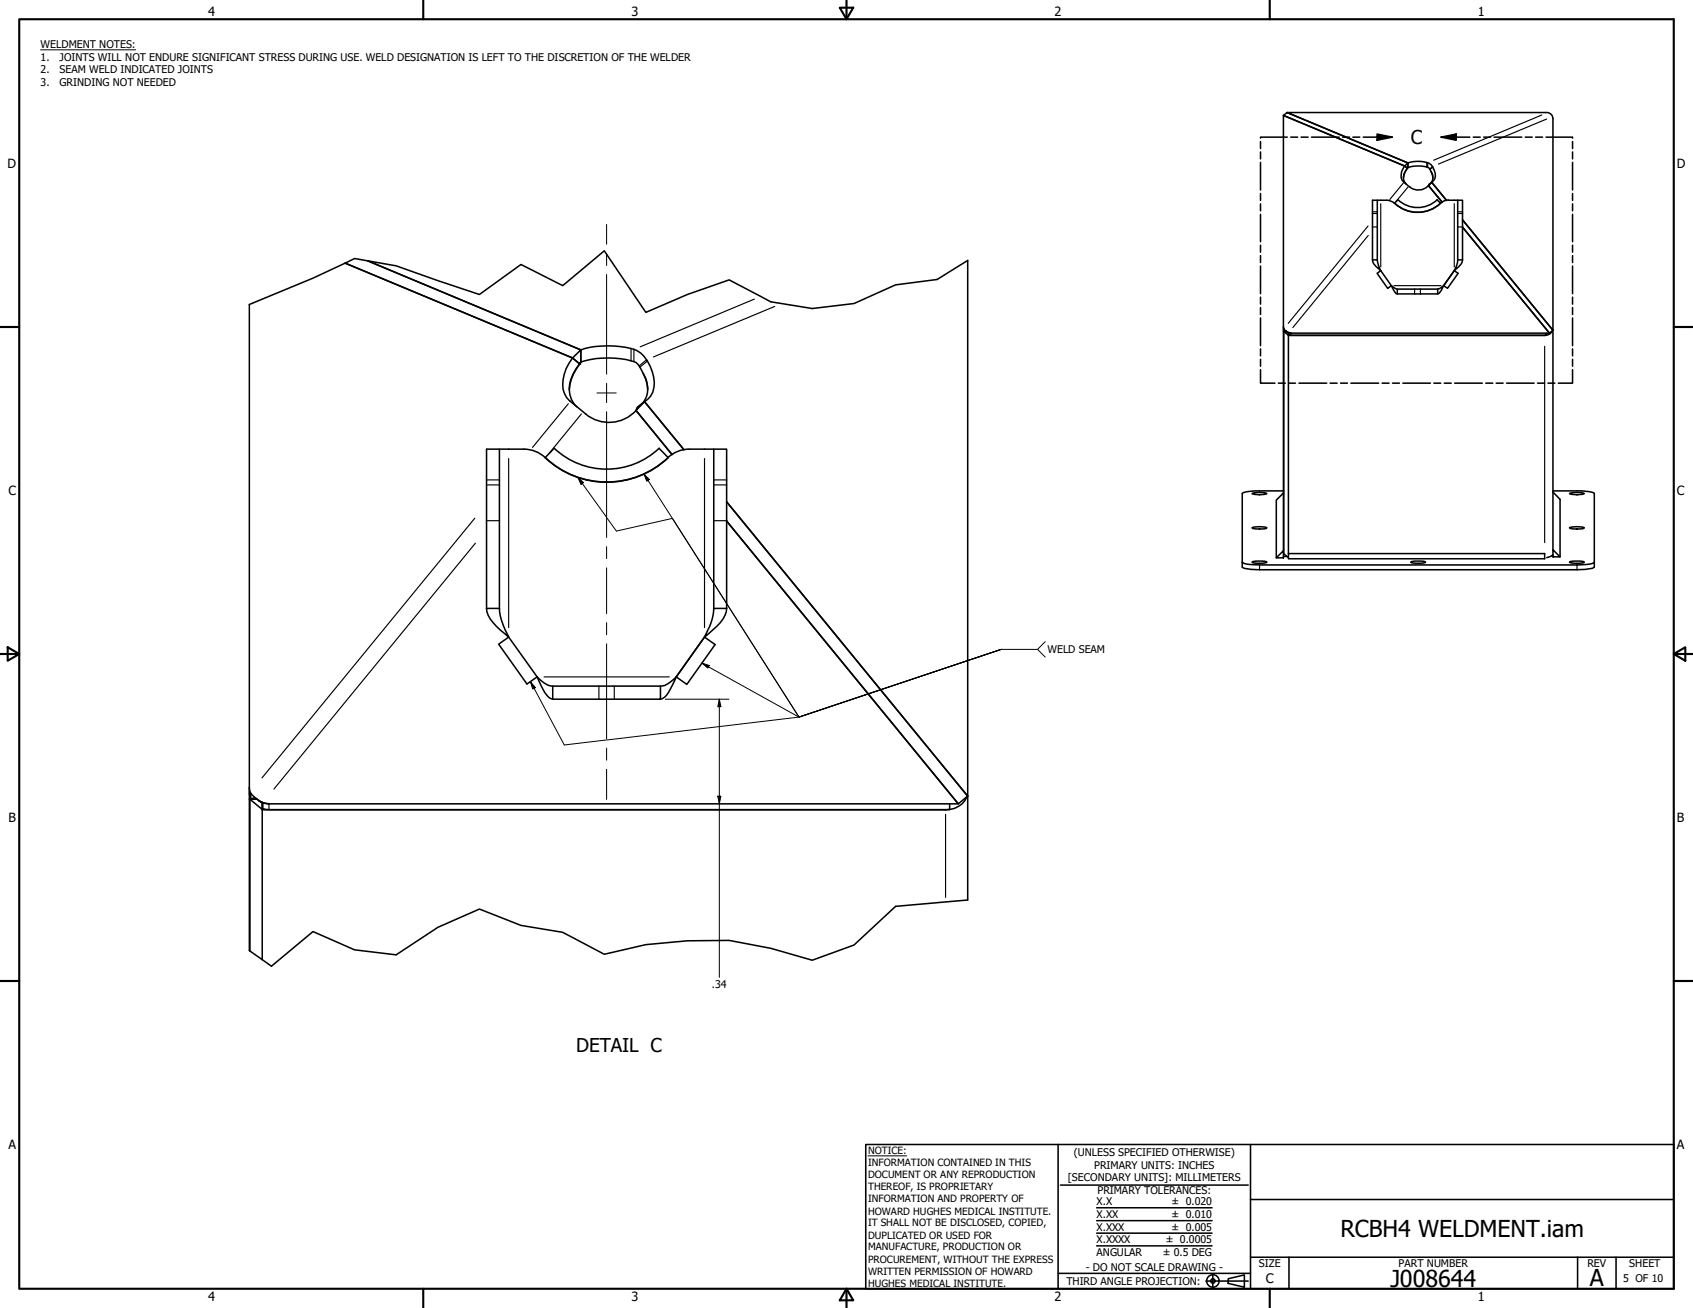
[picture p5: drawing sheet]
<svg xmlns="http://www.w3.org/2000/svg" width="559mm" height="432mm" viewBox="0 0 559 432" stroke-linecap="round" stroke-linejoin="round" font-family="sans-serif">
<!-- layer: Visible (ANSI) -->
<g fill="none" stroke="#000" stroke-width=".51">
<path d="M463.6 54.8a4 4 0 0 0 1.3 6.7 4.6 4.6 0 0 0 6.6-.2M463.6 54.8l-40-16.7v69.8M463.6 54.8l-40-16.7 1.2-1 39.9 16.7v1.5M463.6 54.8l.9 .7M464.5 55.5a3.9 3.9 0 0 0-.3 5.3M464.5 55.5l-1.1 2.2-.2 1M464.7 53.8l-39.9-16.7h85.3a2.1 2.1 0 0 1 2.5 2v69.9l-29.9-36.4 29.9 36.4M464.7 53.8a9.2 9.2 0 0 1 7.7 .6l.5 .8a3.4 3.4 0 0 1-.3 5M464.7 55.3a10.2 10.2 0 0 1 6.9 .1l.4 .5a3.8 3.8 0 0 1 .4 4.4M464.7 53.8v1.5M464.7 55.3l-.2 .2M464.7 53.8l-1.1 1"/>
<path d="M464.7 55.2l-.2 .3M472.4 56.7l.5 2M454.6 66.1h3M457.7 66.1l1.4 .3 1.2 .7M461.4 66l-1.1 1.1a11 11 0 0 0 15.2 0M461.4 65.9a9.4 9.4 0 0 0 13 0M471.5 61.3l4.5 5.4M471.7 60.9l.9-.7-1.1 1.1zM472.6 60.2l4.9 6M474.3 66l1.2 1.1M478.1 66.1h3M478.1 66l-1.4 .3-1.2 .8"/>
<path d="M319.4 86v211.1M453 85.8a6 6 0 0 0 2.7 3.5l-.7-1.7-.4-1.8M453 85.8h1.6M453 85.8v-19.7h1.6v19.7M454.5 90.2l1.2-.9 3.5 5-1.2 .9zM459.2 94.3l1.3 2.3 .7 .4M459.2 94.3l2 1.1M474.5 95.4h-13.3v1.6M474.5 95.4v1.6h-13.3M474.5 95.4l2-1.1-1 1.9-1 .8M480 89.3l1.3 .9-3.5 5-1.3-.9zM480 89.3l-3.5 5"/>
<path d="M481.1 85.8h1.6M481.1 85.8l-.3 1.8-.8 1.7a6 6 0 0 0 2.7-3.5M481.1 85.8v-19.7h1.6v19.7M82.3 100.5v163.3M189 118.2a14 14 0 0 0-3.1 10.4 6.4 6.4 0 0 0 2.4 3.9 40.7 40.7 0 0 0 7.3 5.7 12.1 12.1 0 0 0 14.3-2.7l11.9 14.6M189 118.2l2.3 1.9M191.7 115.5a30 30 0 0 1 18.7 .3 13 13 0 0 1 5.1 13.7l-1.6 2.3-1.2 .8M191.7 115.5v4a30.2 30.2 0 0 1 18.2 .1 15.5 15.5 0 0 1 3.9 8.9 7.3 7.3 0 0 1-1.6 4.5M191.7 115.5l-70.4-29.4 70.4 29.4-2.7 2.7-75.1-31.3 75.1 31.3M191.7 115.5v4l-.4 .6 .4-.7M423.6 107.9a2.37 2.37 0 0 0 1.7 2l-.9-.7-.6 .1 .1-.6M423.6 107.9v1.5h1h-.9l1.6 1.3v-.9v.9"/>
<path d="M423.6 109.4v72.4M423.7 108.3l.1 1M423.7 109.4v73.4l1.6 1.3M425.4 109.8l.7 .1M510.3 110v.7l-85-.1M512.4 109.1a2.58 2.58 0 0 1-2.6 1.6h-84.5v72.1M512.6 109l-1.2 1-28.7-35 28.7 35h-85.3M512.6 109v72.5M191.3 120.1a16 16 0 0 0-3.4 8.5M191.3 120.1a11.4 11.4 0 0 0-2.7 11.7l.8 1.4 1 1.1M210.4 134.5l2.3-1.9-2.8 2.9zM212.3 123.3l.8 1.8 .7 3.5"/>
<path d="M212.7 132.6l13 15.9M164.8 148.3h8.1a10.2 10.2 0 0 1 7.1 2.8M182.9 148l-2.9 3.1M182.9 148a25.2 25.2 0 0 0 34.7 0M217.6 148l2.9 3.1a29.5 29.5 0 0 1-40.6 0M235.6 148.3h-8.1a11.4 11.4 0 0 0-8.6 4.2 29.4 29.4 0 0 1-38.9-1.4M239.8 165.7l79.6 97.1-3.1 2.6-76.5-93.4 76.5 93.4h-227.5l-2.1-.4M413.3 162.9a8 8 0 0 1 4.8 0 8 8 0 0 1-4.8 0zM413.3 174.2a8 8 0 0 1 4.8 0 8 8 0 0 1-4.8 0zM423.6 162.1l-10.7 .1a4 4 0 0 0-2.9 .7v24.3a11.5 11.5 0 0 0 5.7 .9l107.7-.1a4 4 0 0 0 2.8-.8v-24.3a10.1 10.1 0 0 0-5.7-.8h-7.9M423.6 162.8l-2.3 2.3v19M512.6 162.4l2.3 2.4v19"/>
<path d="M518 162.9a8 8 0 0 1 4.9 0 8 8 0 0 1-4.9 0zM518 174.2a8 8 0 0 1 4.9 0 8 8 0 0 1-4.9 0zM410 185.6a4 4 0 0 0 2.9 .8h110.5a4 4 0 0 0 2.8-.8M413.3 185.6a8 8 0 0 1 4.8 0 8 8 0 0 1-4.8 0zM421.3 184.1l2.3-2.3v2.3zM423.6 183.7h1.2M425.3 182.8h84.5v1.7h-84.5zM465.6 185.6a8 8 0 0 1 4.9 0 8 8 0 0 1-4.9 0zM512.1 183.5h.5v-.3l-2.1 .9M512.6 181.5l2.3 2.3h-2.3zM518 185.6a8 8 0 0 1 4.9 0 8 8 0 0 1-4.9 0zM160.6 200.9a10.9 10.9 0 0 0 4.5 7.1l2.8 2.3a23.3 23.3 0 0 1-3.1-9.4"/>
<path d="M160.6 200.9h4.2M160.6 200.9v-52.6h4.2v52.6M164.6 212.7l3.3-2.4 9.4 13.2-3.4 2.3zM232.5 210.3l3.5 2.5-9.3 13.1-3.5-2.4zM232.5 210.3l-9.3 13.2M235.6 200.9h4.2M235.6 200.9a21 21 0 0 1-3.1 9.4l2.8-2.4a10.4 10.4 0 0 0 4.5-7M235.6 200.9v-52.6h4.2v52.6M177.3 223.5l1.3 2.8a7 7 0 0 0 3.8 4.5M177.3 223.5a8.2 8.2 0 0 0 5.1 3M218 226.5h-35.6v4.3M218 226.5v4.3h-35.6"/>
<path d="M218 226.5a8.5 8.5 0 0 0 5.2-3l-2 4a5.4 5.4 0 0 1-3.2 3.3M82.3 260a3.5 3.5 0 0 0 2 3.4l2.4 1.6-1.1-.5-1.3-1.1M82.4 261l.3 2.7M82.5 263.8l4.1 3.4v-2.3v2.4M82.8 261.9l-.1 1.8M84.2 263.3l-1.5 .4M86.7 265v2l2.1 .3h224.6v-1.9M86.8 265l2 .3M319.1 263a7.2 7.2 0 0 1-7 4.3h-225.5v49.5M82.3 313.8v-50h2.5h-2.3v50.1"/>
</g>
<!-- layer: Visible Narrow (ANSI) -->
<g fill="none" stroke="#000" stroke-width=".38">
<path d="M508.9 38l-35.7 14.9M510.5 39.3l-35.7 14.9M470.9 53.7v1.4M471.2 53.8v1.4M472.8 55.1l-.9 .7M472.9 55.2l-.8 .7M451.5 74.6l-26.3 32.1M451.6 77.7l-24.9 30.4M453.1 69.9h1.4M453.1 70.5h1.4M453.1 74.9h1.4M455.7 67.2v20.9"/>
<path d="M463.2 60.5l-4.5 5.3M464.8 61.7l-4 4.8M480 67.2v20.9M481.2 69.9h1.5M481.2 70.5h1.5M481.2 74.9h1.5M249 98.7l-37.7 15.8M460.1 94.3h15.5M466.9 95.5v1.5M468.8 95.5v1.5M208.3 115.3v3.6M209.2 115.6v3.5"/>
<path d="M213.3 118.9l-2.2 1.8M213.6 119.3l-2.3 1.8M255.7 101.2l-40.1 16.7M426.1 110v.7M509.8 110.7h.1M509.8 114.3v64.8M187.6 133.3l-11.8 14.4M191.9 136.7l-10.5 12.8M160.8 158.4h3.9M167.9 151.4v55.8M232.5 151.4v55.8M235.8 158.4h3.8"/>
<path d="M156.7 171.1l-70.2 85.7M156.9 179.3l-66.5 81.2M160.8 160.1h3.9M160.8 171.9h3.9M235.8 160.1h3.8M235.8 171.9h3.8M415.7 186.6v1.4M520.5 186.6v1.4M179.6 223.5h41.3M197.7 226.8v3.8M202.8 226.8v3.8M88.8 265.4v1.7"/>
<path d="M312.1 267.3h.1M312.1 268.9v27.3"/>
</g>
<!-- layer: Break Line (ANSI) -->
<path d="M319.4 86l-10.1 6.3-13.7 1.7-13.7 6.2-13.8 1.7-13.7-2.3-13.7-7.2-13.8 4.8-13.7 5.9-13.7-20.3-13.8 11.5-13.7-7-13.8 9.9-27.5-9.4-13.7-2.5-13.7 6.5-21 8.7M319.4 297.1l-23.8 2.1-13.7 12.8-13.8 5-13.7-3.9-13.7-2.6-13.8 .1-13.7 1.2-13.7 3.2-13.8-7.2-13.7-2.3-13.8-5.4-13.7 6-13.8 9.1-13.7-1.6-13.7-6.1-13.7 11.5-7.3-5.2" fill="none" stroke="#000" stroke-width=".51"/>
<!-- layer: Visible (ANSI) -->
<circle cx="191.3" cy="120.1" r=".25" fill="#000"/>
<!-- layer: Detail Boundary (ANSI) -->
<g fill="none" stroke="#000" stroke-width=".51">
<path d="M416.1 46.7v2.3M416.1 50.2v2.3M416.1 53.6v9.1M424.9 45.3h-8.8v.3M426 45.3h2.3M429.5 45.3h2.2M432.9 45.3h9.1M443.2 45.3h2.3M446.5 45.3h2.3M450 45.3h9.5M454.5 44.3l5 1-5 1zM475.6 45.3l5-1v2z"/>
<path d="M475.6 45.3h9.5M486.3 45.3h2.3M489.7 45.3h2.3M493.1 45.3h9.2M503.4 45.3h2.3M506.9 45.3h2.2M510.3 45.3h8.7v.3M519 46.7v2.3M519 50.2v2.3M519 53.6v9.1M416.1 63.9v2.3M416.1 67.3v2.3"/>
<path d="M416.1 70.7v9.1M519 63.9v2.3M519 67.3v2.3M519 70.7v9.1M416.1 81v2.2M416.1 84.4v2.3M416.1 87.8v9.2M416.1 98.1v2.3M519 81v2.2M519 84.4v2.3M519 87.8v9.2M519 98.1v2.3"/>
<path d="M416.1 101.5v2.3M416.1 105v9.1M416.1 115.2v2.3M416.1 118.6v2.3M519 101.5v2.3M519 105v9.1M519 115.2v2.3M519 118.6v2.3M416.1 122v4.5h4.7M422 126.5h2.2M425.4 126.5h2.2M428.8 126.5h9.1"/>
<path d="M439 126.5h2.3M442.5 126.5h2.3M445.9 126.5h9.1M456.2 126.5h2.3M459.6 126.5h2.3M463 126.5h9.1M473.3 126.5h2.3M476.7 126.5h2.3M480.1 126.5h9.2M490.4 126.5h2.3M493.8 126.5h2.3M497.3 126.5h9"/>
<path d="M507.5 126.5h2.3M510.9 126.5h2.3M519 122v4.5h-4.7"/>
</g>
<g fill="#000">
<path d="M454.5 44.3l5 1-5 1z" fill-rule="evenodd"/>
<path d="M475.6 45.3l5-1v2z" fill-rule="evenodd"/>
</g>
<!-- layer: Border (ANSI) -->
<g fill="none" stroke="#000" stroke-width=".7">
<path d="M6.3 6.3h546.1v419.1h-546.1zM139.7 0v6.3M277.2 2.5h4.4l-2.2 3.8zM279.4 0v6.3M419.1 0v6.3M0 107.9h6.3M552.4 107.9h6.4M0 215.9h6.3M2.5 213.7l3.8 2.2-3.8 2.2zM552.4 215.9l3.9-2.2v4.4zM552.4 215.9h6.4M0 323.8h6.3"/>
<path d="M552.4 323.8h6.4M139.7 425.4v6.4M279.4 425.4l2.2 3.9h-4.4zM279.4 425.4v6.4M419.1 425.4v6.4"/>
</g>
<!-- layer: Title (ANSI) -->
<g fill="none" stroke="#000" stroke-width=".51">
<path d="M285.8 377.8h266.6v47.6h-266.6zM349.2 377.8v47.6M412.7 377.8v47.6M350 391.2h62M361.9 398.7h38.1M412.7 396h139.7M361.9 411.3h38.1M361.9 407.1h38.1M361.9 403h38.1M412.7 415h139.7M425.4 415v10.4M520.7 415v10.4"/>
<path d="M533.4 415v10.4M349.2 420.4h63.5M398 422.9h14M400.3 420.6v4.6M405.4 422.1l5.3-1.2v4l-5.3-1.2z"/>
<circle cx="400.3" cy="422.9" r="2.06"/>
<circle cx="400.3" cy="422.9" r=".73"/>
</g>
<path d="M286.5 381.6h12.8" fill="none" stroke="#000" stroke-width=".33"/>
<!-- layer: Dimension (ANSI) -->
<path d="M219.6 230.8h21M237.4 230.8l.5 2.5h-1zM237.4 230.8v91.8M236.9 262.8h1l-.5 2.6z" fill="none" stroke="#000" stroke-width=".33"/>
<g fill="#000">
<path d="M237.4 230.8l.5 2.5h-1z" fill-rule="evenodd"/>
<path d="M236.9 262.8h1l-.5 2.6z" fill-rule="evenodd"/>
</g>
<!-- layer: Symbol (ANSI) -->
<g fill="none" stroke="#000" stroke-width=".33">
<path d="M13.4 16.4h31.4M190.8 157.6l1.8 1.7-.8 .7zM190.8 157.6l9.4 13.1M212.5 156.5l1.8 1.8-.8 .6zM212.5 156.5l51.2 80.2 66.8-22.3M200.3 171l3.2 4.3 18.4-4.2 41.8 65.6 66.8-22.3M231.6 218.9l2.5 .8-.5 .8zM330.5 214.4l-66.8 22.3-32.1-17.8M330.5 214.4l-66.8 22.3-63.4 7.6M330.5 214.4h12M345 211.8l-2.5 2.6 2.5 2.5M175.1 225l1.6 2-.9 .5z"/>
<path d="M175.1 225l11.1 20.9 14-1.6"/>
</g>
<g fill="#000">
<path d="M190.8 157.6l1.8 1.7-.8 .7z" fill-rule="evenodd"/>
<path d="M212.5 156.5l1.8 1.8-.8 .6z" fill-rule="evenodd"/>
<path d="M231.6 218.9l2.5 .8-.5 .8z" fill-rule="evenodd"/>
<path d="M175.1 225l1.6 2-.9 .5z" fill-rule="evenodd"/>
</g>
<!-- layer: Center Mark (ANSI) -->
<path d="M197 129.7h6.4" fill="none" stroke="#000" stroke-width=".33"/>
<!-- layer: Centerline (ANSI) -->
<path d="M200.2 74.1v6.5M200.2 83.6v4M200.2 90.6v32.9M200.2 126.6v6.3M200.2 135.9v41.5M200.2 180.5v3.9M200.2 187.5v15.1M200.2 205.5v4M200.2 212.5v31.5M200.2 247v4M200.2 253.9v10" fill="none" stroke="#000" stroke-width=".33"/>
<g font-size="7.7">
<text x="442.4" y="408.3">RCBH4 WELDMENT.iam</text>
<text x="458.9" y="424.8">J008644</text>
<text x="524.7" y="424.7">A</text>
</g>
<g font-size="6.3">
<text x="465.7" y="47.6">C</text>
<text x="190.1" y="347.4">DETAIL C</text>
</g>
<text font-size="4.3" x="417.8" y="423.5">C</text>
<g font-size="4.2">
<text x="68.7" y="5.3">4</text>
<text x="208.4" y="5.3">3</text>
<text x="348.1" y="5.3">2</text>
<text x="487.8" y="5.3">1</text>
<text x="2.5" y="55.5">D</text>
<text x="553.5" y="55.5">D</text>
<text x="2.8" y="163.4">C</text>
<text x="553.5" y="163.4">C</text>
<text x="2.9" y="271.4">B</text>
<text x="553.5" y="271.4">B</text>
<text x="2.8" y="379.3">A</text>
<text x="553.5" y="379.3">A</text>
<text x="68.7" y="429.5">4</text>
<text x="208.4" y="429.6">3</text>
<text x="348.1" y="429.6">2</text>
<text x="487.8" y="429.5">1</text>
</g>
<g font-size="3.5">
<text x="13.4" y="15.9">WELDMENT NOTES:</text>
<text x="13.4" y="20.1">1.</text>
<text x="19.7" y="20.1">JOINTS WILL NOT ENDURE SIGNIFICANT STRESS DURING USE. WELD DESIGNATION IS LEFT TO THE DISCRETION OF THE WELDER</text>
<text x="13.4" y="24.3">2.</text>
<text x="13.4" y="28.4">3.</text>
<text x="19.7" y="24.3">SEAM WELD INDICATED JOINTS</text>
<text x="19.7" y="28.4">GRINDING NOT NEEDED</text>
<text x="345.8" y="215.6">WELD SEAM</text>
<text x="234.9" y="326">.34</text>
<text x="354.5" y="381.6">(UNLESS SPECIFIED OTHERWISE)</text>
<text x="352.5" y="390">[SECONDARY UNITS]: MILLIMETERS</text>
<text x="361.1" y="385.8">PRIMARY UNITS: INCHES</text>
<text x="362.3" y="394.1">PRIMARY TOLERANCES:</text>
<text x="361.9" y="397.9">X.X</text>
<text x="386.7" y="398">± 0.020</text>
<text x="361.9" y="402.1">X.XX</text>
<text x="361.9" y="406.3">X.XXX</text>
<text x="386.7" y="402.1">± 0.010</text>
<text x="386.7" y="406.3">± 0.005</text>
<text x="361.9" y="410.5">X.XXXX</text>
<text x="384.7" y="410.5">± 0.0005</text>
<text x="358.4" y="419.7">- DO NOT SCALE DRAWING -</text>
<text x="361.9" y="414.6">ANGULAR</text>
<text x="383.8" y="414.7">± 0.5 DEG</text>
<text x="415.5" y="418.4">SIZE</text>
<text x="461.6" y="418.3">PART NUMBER</text>
<text x="523.9" y="418.3">REV</text>
<text x="537.8" y="418.4">SHEET</text>
<text x="352" y="424.2">THIRD ANGLE PROJECTION:</text>
<text x="535.7" y="423.2">5 OF 10</text>
</g>
<g font-size="3.3">
<text x="286.5" y="381.1">NOTICE:</text>
<text x="286.5" y="385">INFORMATION CONTAINED IN THIS</text>
<text x="286.5" y="389">DOCUMENT OR ANY REPRODUCTION</text>
<text x="286.5" y="392.9">THEREOF, IS PROPRIETARY</text>
<text x="286.5" y="396.9">INFORMATION AND PROPERTY OF</text>
<text x="286.5" y="400.9">HOWARD HUGHES MEDICAL INSTITUTE.</text>
<text x="286.5" y="404.9">IT SHALL NOT BE DISCLOSED, COPIED,</text>
<text x="286.5" y="408.9">DUPLICATED OR USED FOR</text>
<text x="286.5" y="412.8">MANUFACTURE, PRODUCTION OR</text>
<text x="286.5" y="416.8">PROCUREMENT, WITHOUT THE EXPRESS</text>
<text x="286.5" y="420.8">WRITTEN PERMISSION OF HOWARD</text>
<text x="286.5" y="424.8">HUGHES MEDICAL INSTITUTE.</text>
</g>
</svg>
